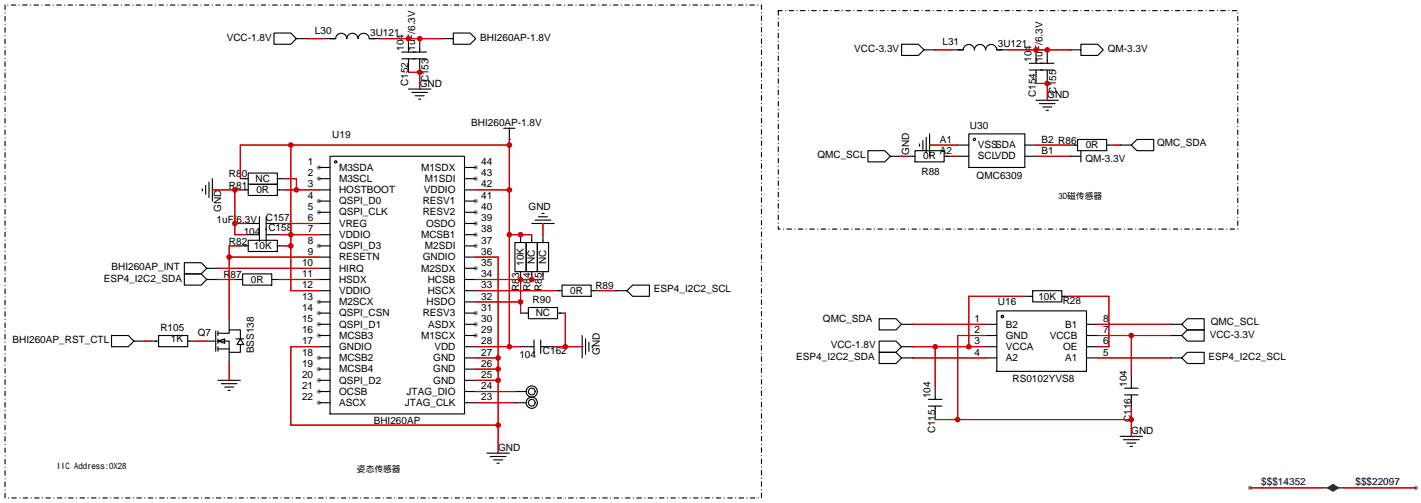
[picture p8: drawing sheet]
<svg xmlns="http://www.w3.org/2000/svg" width="322mm" height="114mm" viewBox="0 0 322 114" stroke-linecap="round" stroke-linejoin="round" font-family="sans-serif">
<g fill="#999">
<circle cx="72.3" cy="38" r=".51"/>
<circle cx="72.3" cy="40.5" r=".51"/>
<circle cx="72.3" cy="45.6" r=".51"/>
<circle cx="72.3" cy="48.1" r=".51"/>
<circle cx="72.3" cy="55.8" r=".51"/>
<circle cx="72.3" cy="68.5" r=".51"/>
<circle cx="72.3" cy="71" r=".51"/>
<circle cx="72.3" cy="73.5" r=".51"/>
<circle cx="72.3" cy="76.1" r=".51"/>
<circle cx="72.3" cy="81.2" r=".51"/>
<circle cx="72.3" cy="83.7" r=".51"/>
<circle cx="72.3" cy="86.2" r=".51"/>
<circle cx="72.3" cy="88.8" r=".51"/>
<circle cx="72.3" cy="91.3" r=".51"/>
<circle cx="107.8" cy="76.1" r=".51"/>
<circle cx="107.8" cy="73.5" r=".51"/>
<circle cx="107.8" cy="71" r=".51"/>
<circle cx="107.8" cy="60.8" r=".51"/>
<circle cx="107.8" cy="55.8" r=".51"/>
<circle cx="107.8" cy="53.2" r=".51"/>
<circle cx="107.8" cy="50.7" r=".51"/>
<circle cx="107.8" cy="48.1" r=".51"/>
<circle cx="107.8" cy="45.6" r=".51"/>
<circle cx="107.8" cy="40.5" r=".51"/>
<circle cx="107.8" cy="38" r=".51"/>
<circle cx="283.3" cy="110.6" r=".51"/>
<circle cx="320.9" cy="110.6" r=".51"/>
</g>
<g fill="none" stroke="#000" stroke-width=".25">
<path d="M67.2 8.8l-1.3-1.3h-3.8v2.5h3.8l1.3-1.2h2.5M69.7 8.8h.1M73.5 8.8h2.6a1.27 1.27 0 0 1 1.2-1.3 1.27 1.27 0 0 1 1.3 1.3 1.27 1.27 0 0 1 1.3-1.3 1.27 1.27 0 0 1 1.3 1.3 1.27 1.27 0 0 1 1.2-1.3 1.27 1.27 0 0 1 1.3 1.3h2.5M91.1 13.3h5.5M91.1 11.8h5.5M92.6 8.8v3M92.6 13.3v3.1M95.1 8.8v3M95.1 13.3v3.1M100.2 8.8h2.5v-1.3h3.9l1.2 1.3-1.2 1.2h-3.9v-1.2M100.2 8.8h.1M209.4 11.3l-1.2-1.3h-3.9v2.6h3.9l1.2-1.3h2.6"/>
<path d="M212 11.3h.1M215.8 11.3h2.5a1.27 1.27 0 0 1 1.3-1.2 1.27 1.27 0 0 1 1.3 1.2 1.27 1.27 0 0 1 1.2-1.2 1.27 1.27 0 0 1 1.3 1.2 1.27 1.27 0 0 1 1.3-1.2 1.27 1.27 0 0 1 1.2 1.2h2.6M233.3 15.9h5.6M233.3 14.4h5.6M234.8 11.3v3.1M234.8 15.9v3M237.4 11.3v3.1M237.4 15.9v3M242.4 11.3h2.6v-1.3h3.8l1.3 1.3-1.3 1.3h-3.8v-1.3M242.4 11.3h.1M56.3 39.2h6.6v2.6h-6.6zM72.3 38h2.5"/>
<path d="M74.8 35.4h30.5v58.5h-30.5zM92.6 20.2h5.1M93.3 21h3.6M94.1 21.7h2M94.9 22.5h.5M95.1 20.2h.1M105.3 38h2.5M114.2 29.1h2.5M115.4 31.6h.1M115.4 29.1v2.5M201.8 35.4l-1.3-1.2h-3.8v2.5h3.8l1.3-1.3h2.5M204.3 35.4h.1"/>
<path d="M205.6 35.4h1.8M207.4 34.2h6.6v2.5h-6.6zM208.4 32.6v.5M209.2 31.9v2M209.9 31.1v3.6M210.7 32.9h.1M210.7 30.4v5M214 35.4h1.8M217 32.9h2.6M217 35.4h2.6M219.6 30.4h12.7v7.6h-12.7zM232.3 32.9h2.5"/>
<path d="M232.3 35.4h2.5M234.8 22.7h5.1M235.6 23.5h3.5M236.3 24.3h2.1M237.1 25h.5M237.4 22.7h.1M242.4 35.4h.1M242.4 32.9h1.8M242.4 35.4h2.6M244.2 31.6h6.6v2.6h-6.6zM245 34.2v2.5M250.8 32.9h1.8"/>
<path d="M253.9 32.9h2.5l1.3 1.3h3.8v-2.6h-3.8l-1.3 1.3M253.9 32.9h.1M45.8 42.8v.5M46.6 42v2.1M47.4 41.3v3.5M48.1 43.1h.1M48.1 40.5v5.1M54.5 40.5h1.8M54.5 43.1h1.8M54.5 55.8h1.8M55.8 50.7h3M55.8 53.2h3"/>
<path d="M56.3 41.8h6.6v2.5h-6.6zM56.3 54.5h6.6v2.5h-6.6zM58.8 49.1v5.6M60.3 50.7h3.1M60.3 53.2h3.1M60.3 49.1v5.6M62.9 40.5h1.7M62.9 43.1h1.7M62.9 55.8h1.7M72.3 40.5h2.5M72.3 43.1h2.5M72.3 45.6h2.5"/>
<path d="M72.3 48.1h2.5M72.3 50.7h2.5M72.3 53.2h2.5M72.3 55.8h2.5M72.3 58.3h2.5M105.3 40.5h2.5M105.3 43.1h2.5M105.3 45.6h2.5M105.3 48.1h2.5M105.3 50.7h2.5M105.3 53.2h2.5M105.3 55.8h2.5"/>
<path d="M105.3 58.3h2.5M116.7 55h2.6v6.6h-2.6zM118 53.2v1.8M119.3 55h2.5v6.6h-2.5zM120.5 50.7h5.1M120.5 53.2v1.8M121.3 49.9h3.5M121.8 55h2.5v6.6h-2.5zM122 49.1h2.1M122.8 48.4h.5M123.1 50.7h.1M123.1 53.2v1.8"/>
<path d="M30.4 77.3l-1.3-1.2h-3.8v2.5h3.8l1.3-1.3h2.5M32.9 77.3h.1M34.2 77.3h1.7M35.9 76.1h6.6v2.5h-6.6zM42.5 77.3h1.8M46.9 63.4l-1.3-1.3h-3.8v2.5h3.8l1.3-1.2h2.5M46.9 60.8l-1.3-1.2h-3.8v2.5h3.8l1.3-1.3h2.5M46.9 77.3h2M48.9 75.1v4.5M49.4 77.3h2.5v2.6h2.6v-1.8M49.4 75.6h2.5v-.8h2.6v2M49.4 77.3l1.5-.5v1.1z"/>
<path d="M49.4 63.4h.1M49.4 60.8h.1M49.4 75.1v1M49.4 76.8v1.1M49.4 78.6v1M49.4 79.1h2.5M51.9 72.3v2.5M51.9 79.9v2.5M53.2 63.4h1.8M53.5 76.8h1.7M54.5 76.8l.7 1.3h-1.5zM55 62.1h6.6v2.5h-6.6z"/>
<path d="M61.6 63.4h1.8M72.3 60.8h2.5M72.3 63.4h2.5M72.3 65.9h2.5M72.3 68.5h2.5M72.3 71h2.5M72.3 73.5h2.5M72.3 76.1h2.5M72.3 78.6h2.5M105.3 60.8h2.5M105.3 63.4h2.5M105.3 65.9h2.5"/>
<path d="M105.3 68.5h2.5M105.3 71h2.5M105.3 73.5h2.5M105.3 76.1h2.5M105.3 78.6h2.5M118 71h1.8M118 78.6h3M118 61.6v1.8M119.8 69.7h6.6v2.6h-6.6zM120.5 61.6v1.8M121 77.1v3M122.6 78.6h3"/>
<path d="M122.6 77.1v3M123.1 61.6v1.8M125.6 65.9h1.8M126.4 71h1.7M127.4 64.6h6.6v2.6h-6.6zM132 78.6h.1M132 76.1v5.1M132.7 76.8v3.6M133.5 77.6v2M134 65.9h1.8M134.2 78.4v.5M139.6 65.9h2.5l1.3 1.3h3.8v-2.6h-3.8l-1.3 1.3"/>
<path d="M139.6 65.9h.1M204.3 78.6l-1.2-1.3h-3.8v2.6h3.8l1.2-1.3h2.6M204.3 73.5l-1.2-1.2h-3.8v2.5h3.8l1.2-1.3h2.6M206.9 78.6h.1M206.9 73.5h.1M223.4 73.5h2.5M223.4 76.1h2.5M223.4 78.6h2.5M225.9 70.5h20.4v13.7h-20.4zM232.3 67.2h1.8M234.1 65.9h6.6v2.6h-6.6zM240.7 67.2h1.7"/>
<path d="M246.3 73.5h2.5M246.3 76.1h2.5M246.3 78.6h2.5M265.3 76.1h2.5l1.3 1.2h3.8v-2.5h-3.8l-1.3 1.3M265.3 76.1h.1M265.3 73.5h2.5l1.3 1.3h3.8v-2.5h-3.8l-1.3 1.2M265.3 73.5h.1M49.4 86.2h5.1M50.2 87h3.5M50.9 87.8h2.1M51.7 88.5h.5M51.9 86.2h.1"/>
<path d="M72.3 81.2h2.5M72.3 83.7h2.5M72.3 86.2h2.5M72.3 88.8h2.5M72.3 91.3h2.5M105.3 81.2h2.5M105.3 83.7h2.5M105.3 86.2h2.5M105.3 88.8h2.5M105.3 91.3h2.5M116.7 88.8h.1M116.7 91.3h.1"/>
<path d="M116.7 88.8h2.6M116.7 91.3h2.6M204.3 81.2l-1.2-1.3h-3.8v2.5h3.8l1.2-1.2h2.6M206.9 81.2h.1M210.4 92.1h3.1M210.4 90.6h3.1M212 87.5v3.1M212 92.1v3M223.4 81.2h2.5M246.3 81.2h2.5M253.9 98.9h5.1M254.6 99.7h3.6"/>
<path d="M254.9 89.5h3M254.9 88h3M256.4 98.9h.1M256.4 85v3M256.4 89.5v3.1M265.3 81.2h2.5l1.3 1.2h3.8v-2.5h-3.8l-1.3 1.3M265.3 81.2h.1M110.4 102.7h5M111.1 103.5h3.6M111.9 104.3h2M112.6 105h.6M112.9 102.7h.1"/>
<path d="M255.4 100.5h2M256.2 101.2h.5M299.6 110.6h1.3M303.4 110.6h1.3"/>
<circle cx="76.1" cy="36.7" r=".25"/>
<circle cx="220.9" cy="31.6" r=".25"/>
<circle cx="227.2" cy="71.8" r=".25"/>
<circle cx="120.5" cy="91.3" r="1.27"/>
<circle cx="120.5" cy="88.8" r="1.27"/>
<circle cx="120.5" cy="88.8" r=".76"/>
<circle cx="120.5" cy="91.3" r=".76"/>
</g>
<path d="M1.1 1.1v111.8h171.5v-111.8h-171.5M176.4 2.4v49.5h104.1v-49.5h-104.1" fill="none" stroke="#000" stroke-width=".25" stroke-dasharray="1 .8 0 .8"/>
<g fill="none" stroke="#c00" stroke-width=".25">
<path d="M69.7 8.8h3.8M86.2 8.8h14M92.6 16.4h2.5v3.8M212 11.3h3.8M228.5 11.3h13.9M234.8 18.9h2.6v3.8M65.9 32.9v33h6.4M115.4 32.9h-60.9v7.6M115.4 31.6v47M204.3 35.4h1.3M210.7 32.9h6.3M215.8 35.4h1.2"/>
<path d="M234.8 32.9h7.6M234.8 35.4h7.6M252.6 32.9h1.3M48.1 43.1h6.4M51.9 58.3h20.4M53.2 43.1v10.1h2.6M53.2 50.7h2.6M54.5 55.8h-2.6v16.5M63.4 53.2h8.9M63.4 50.7h8.9M64.6 43.1h7.7M64.6 55.8h1.3"/>
<path d="M64.6 40.5h2.6v2.6M107.8 58.3h5.1v44.4M107.8 43.1h7.6M115.4 53.2h5.1M123.1 50.7v2.5M32.9 77.3h1.3M44.3 77.3h2.6M49.4 63.4h3.8M49.4 60.8h22.9M63.4 63.4h8.9M72.3 78.6h-6.4v17.8h47M107.8 78.6h10.2"/>
<path d="M107.8 65.9h17.8M107.8 63.4h15.3M107.8 68.5h10.2M118 63.4v7.6M125.6 78.6h6.4M128.1 71v7.6M135.8 65.9h3.8M206.9 78.6h16.5M206.9 73.5h16.5M212 78.6v8.9M223.4 76.1h-6.4v19M232.3 67.2h-12.7v11.4"/>
<path d="M242.4 67.2h8.9v11.4h-2.5M248.8 76.1h16.5M248.8 73.5h16.5M256.4 76.1v8.9M51.9 82.4v3.8M107.8 86.2h5.1M107.8 83.7h5.1M107.8 81.2h5.1M107.8 88.8h8.9M107.8 91.3h8.9M206.9 81.2h16.5M212 95.1h44.4"/>
<path d="M248.8 81.2h16.5M256.4 92.6v6.3M283.3 110.6h16.3M304.7 110.6h16.2"/>
</g>
<path d="M300.9 110.6l1.2-.7 1.3 .7-1.3 .8z" fill="#008000" stroke="#008000" stroke-width=".25"/>
<g fill="#c00">
<circle cx="112.9" cy="86.2" r=".63"/>
<circle cx="112.9" cy="83.7" r=".63"/>
<circle cx="112.9" cy="81.2" r=".63"/>
<circle cx="112.9" cy="96.4" r=".63"/>
<circle cx="128.1" cy="78.6" r=".63"/>
<circle cx="53.2" cy="50.7" r=".63"/>
<circle cx="53.2" cy="43.1" r=".63"/>
<circle cx="95.1" cy="16.4" r=".63"/>
<circle cx="237.4" cy="18.9" r=".63"/>
<circle cx="217" cy="95.1" r=".63"/>
<circle cx="256.4" cy="95.1" r=".63"/>
<circle cx="51.9" cy="58.3" r=".63"/>
<circle cx="118" cy="53.2" r=".63"/>
<circle cx="115.4" cy="78.6" r=".63"/>
<circle cx="115.4" cy="43.1" r=".63"/>
<circle cx="115.4" cy="32.9" r=".63"/>
<circle cx="115.4" cy="53.2" r=".63"/>
<circle cx="65.9" cy="55.8" r=".63"/>
<circle cx="65.9" cy="53.2" r=".63"/>
<circle cx="65.9" cy="32.9" r=".63"/>
<circle cx="92.6" cy="8.8" r=".63"/>
<circle cx="95.1" cy="8.8" r=".63"/>
<circle cx="118" cy="68.5" r=".63"/>
<circle cx="118" cy="63.4" r=".63"/>
<circle cx="120.5" cy="63.4" r=".63"/>
<circle cx="67.2" cy="43.1" r=".63"/>
<circle cx="234.8" cy="11.3" r=".63"/>
<circle cx="237.4" cy="11.3" r=".63"/>
<circle cx="256.4" cy="76.1" r=".63"/>
<circle cx="212" cy="78.6" r=".63"/>
<circle cx="219.6" cy="78.6" r=".63"/>
</g>
<g font-size="2.3">
<text x="51.4" y="9.2">VCC-1.8V</text>
<text x="71.4" y="7.7">L30</text>
<text x="83.9" y="8.2">3U121</text>
<text x="91.5" y="11.5" transform="rotate(-90 91.5 11.5)">104</text>
<text x="94.1" y="11.6" transform="rotate(-90 94.1 11.6)">1uF/6.3V</text>
<text x="108.8" y="9.2">BHI260AP-1.8V</text>
<text x="193.6" y="11.8">VCC-3.3V</text>
<text x="213.6" y="10.3">L31</text>
<text x="226.1" y="10.8">3U121</text>
<text x="251.1" y="11.8">QM-3.3V</text>
<text x="233.8" y="14.1" transform="rotate(-90 233.8 14.1)">104</text>
<text x="236.3" y="14.1" transform="rotate(-90 236.3 14.1)">1uF/6.3V</text>
<text x="92.5" y="19.5" transform="rotate(-90 92.5 19.5)">C152</text>
<text x="95.1" y="19.6">GND</text>
<text x="97.1" y="18.7" transform="rotate(-90 97.1 18.7)">C153</text>
<text x="234.8" y="22.1" transform="rotate(-90 234.8 22.1)">C154</text>
<text x="237.4" y="22.2">GND</text>
<text x="239.4" y="21.2" transform="rotate(-90 239.4 21.2)">C155</text>
<text x="106.8" y="28.5">BHI260AP-1.8V</text>
<text x="219.8" y="29.3">U30</text>
<text x="75.3" y="31.3">U19</text>
<text x="185.3" y="35.9">QMC_SCL</text>
<text x="206.1" y="35.1" transform="rotate(-90 206.1 35.1)">GND</text>
<text x="213" y="32.3">A1</text>
<text x="213" y="34.9">A2</text>
<text x="221.6" y="33.6">VSSSDA</text>
<text x="236.1" y="34.9">B1</text>
<text x="236.1" y="32.3">B2 R86</text>
<text x="246.1" y="33.6">0R</text>
<text x="262.3" y="33.1">QMC_SDA</text>
<text x="51.9" y="40.2">R80</text>
<text x="57.9" y="41.2">NC</text>
<text x="69.7" y="37.4">1</text>
<text x="69.7" y="40">2</text>
<text x="76.8" y="38.7">M3SDA</text>
<text x="76.8" y="41.2">M3SCL</text>
<text x="95.4" y="38.7">M1SDX</text>
<text x="96.3" y="41.2">M1SDI</text>
<text x="109.1" y="40">43</text>
<text x="109.1" y="37.4">44</text>
<text x="208.9" y="39.7">R88</text>
<text x="209.2" y="36.2">0R</text>
<text x="221.4" y="40.5">QMC6309</text>
<text x="221.6" y="36.2">SCLVDD</text>
<text x="246" y="36.7">QM-3.3V</text>
<text x="51.9" y="42.8">R81</text>
<text x="58.1" y="43.8">0R</text>
<text x="69.7" y="42.5">3</text>
<text x="69.7" y="45">4</text>
<text x="69.7" y="47.6">5</text>
<text x="76.8" y="43.8">HOSTBOOT</text>
<text x="76.8" y="46.3">QSPI_D0</text>
<text x="95.8" y="46.3">RESV1</text>
<text x="96.1" y="43.8">VDDIO</text>
<text x="109.1" y="47.6">40</text>
<text x="109.1" y="45">41</text>
<text x="109.1" y="42.5">42</text>
<text x="119.8" y="47.6">GND</text>
<text x="49.1" y="50.6">1uF/6.3V</text>
<text x="50.1" y="48.1" transform="rotate(-90 50.1 48.1)">GND</text>
<text x="55.2" y="53.2">104</text>
<text x="60.2" y="50.1">C157</text>
<text x="60.8" y="52.4">C158</text>
<text x="69.7" y="50.1">6</text>
<text x="69.7" y="52.7">7</text>
<text x="76.8" y="48.9">QSPI_CLK</text>
<text x="76.8" y="51.4">VREG</text>
<text x="76.8" y="53.9">VDDIO</text>
<text x="95.4" y="53.9">MCSB1</text>
<text x="95.8" y="48.9">RESV2</text>
<text x="96.6" y="51.4">OSDO</text>
<text x="109.1" y="52.7">38</text>
<text x="109.1" y="50.1">39</text>
<text x="51.9" y="55.5">R82</text>
<text x="57.5" y="56.5">10K</text>
<text x="69.7" y="55.2">8</text>
<text x="69.7" y="57.7">9</text>
<text x="76.8" y="56.5">QSPI_D3</text>
<text x="76.8" y="59">RESETN</text>
<text x="95.8" y="59">GNDIO</text>
<text x="96.3" y="56.5">M2SDI</text>
<text x="109.1" y="57.7">36</text>
<text x="109.1" y="55.2">37</text>
<text x="121.2" y="59.9" transform="rotate(-90 121.2 59.9)">NC</text>
<text x="123.8" y="59.9" transform="rotate(-90 123.8 59.9)">NC</text>
<text x="23.5" y="63.8">ESP4_I2C2_SDA</text>
<text x="25.3" y="61.3">BHI260AP_INT</text>
<text x="50.6" y="63.1">R87</text>
<text x="56.8" y="64.1">0R</text>
<text x="68.5" y="60.3">10</text>
<text x="68.5" y="62.8">11</text>
<text x="68.5" y="65.4">12</text>
<text x="76.8" y="61.6">HIRQ</text>
<text x="76.8" y="64.1">HSDX</text>
<text x="95.4" y="61.6">M2SDX</text>
<text x="97" y="64.1">HCSB</text>
<text x="109.1" y="65.4">33</text>
<text x="109.1" y="62.8">34</text>
<text x="109.1" y="60.3">35</text>
<text x="117.7" y="66" transform="rotate(-90 117.7 66)">R83</text>
<text x="118.7" y="60.3" transform="rotate(-90 118.7 60.3)">10K</text>
<text x="120.2" y="66" transform="rotate(-90 120.2 66)">R84</text>
<text x="122.8" y="66" transform="rotate(-90 122.8 66)">R85</text>
<text x="135" y="65.6">R89</text>
<text x="68.5" y="67.9">13</text>
<text x="68.5" y="70.4">14</text>
<text x="76.8" y="66.6">VDDIO</text>
<text x="76.8" y="69.2">M2SCX</text>
<text x="76.8" y="71.7">QSPI_CSN</text>
<text x="95.8" y="71.7">RESV3</text>
<text x="96.7" y="69.2">HSDO</text>
<text x="97" y="66.6">HSCX</text>
<text x="109.1" y="70.4">31</text>
<text x="109.1" y="67.9">32</text>
<text x="120.7" y="68.7">R90</text>
<text x="121.4" y="71.7">NC</text>
<text x="129.2" y="66.6">0R</text>
<text x="148.2" y="66.1">ESP4_I2C2_SCL</text>
<text x="226.2" y="69.2">U16</text>
<text x="235.3" y="67.9">10K</text>
<text x="240.9" y="68.9">R28</text>
<text x="2.8" y="77.8">BHI260AP_RST_CTL</text>
<text x="36.4" y="75">R105</text>
<text x="38.8" y="77.6">1K</text>
<text x="44.8" y="76.3">Q7</text>
<text x="68.5" y="73">15</text>
<text x="68.5" y="75.5">16</text>
<text x="76.8" y="74.3">QSPI_D1</text>
<text x="76.8" y="76.8">MCSB3</text>
<text x="95.4" y="76.8">M1SCX</text>
<text x="97.1" y="74.3">ASDX</text>
<text x="109.1" y="75.5">29</text>
<text x="109.1" y="73">30</text>
<text x="186.5" y="73">QMC_SDA</text>
<text x="220.9" y="73">1</text>
<text x="220.9" y="75.5">2</text>
<text x="228" y="74.3">B2</text>
<text x="228" y="76.8">GND</text>
<text x="237.9" y="76.8">VCCB</text>
<text x="241.4" y="74.3">B1</text>
<text x="250.1" y="75.5">7</text>
<text x="250.1" y="73">8</text>
<text x="274.2" y="76.5">VCC-3.3V</text>
<text x="274.4" y="73.8">QMC_SCL</text>
<text x="57.5" y="80.1" transform="rotate(-90 57.5 80.1)">BSS138</text>
<text x="68.5" y="78.1">17</text>
<text x="68.5" y="80.6">18</text>
<text x="68.5" y="83.1">19</text>
<text x="76.8" y="79.3">GNDIO</text>
<text x="76.8" y="81.9">MCSB2</text>
<text x="98.2" y="81.9">GND</text>
<text x="98.5" y="79.3">VDD</text>
<text x="109.1" y="83.1">26</text>
<text x="109.1" y="80.6">27</text>
<text x="109.1" y="78.1">28</text>
<text x="117.7" y="81.1">104</text>
<text x="123.1" y="80.4">C162</text>
<text x="136" y="80.4" transform="rotate(-90 136 80.4)">GND</text>
<text x="180.5" y="81.6">ESP4_I2C2_SDA</text>
<text x="188.3" y="78.8">VCC-1.8V</text>
<text x="220.9" y="78.1">3</text>
<text x="220.9" y="80.6">4</text>
<text x="228" y="79.3">VCCA</text>
<text x="228" y="81.9">A2</text>
<text x="240.9" y="79.3">OE</text>
<text x="241.4" y="81.9">A1</text>
<text x="250.1" y="80.6">5</text>
<text x="250.1" y="78.1">6</text>
<text x="273.9" y="81.6">ESP4_I2C2_SCL</text>
<text x="68.5" y="85.7">20</text>
<text x="68.5" y="88.2">21</text>
<text x="76.8" y="84.4">MCSB4</text>
<text x="76.8" y="87">QSPI_D2</text>
<text x="76.8" y="89.5">OCSB</text>
<text x="92.2" y="89.5">JTAG_DIO</text>
<text x="98.2" y="87">GND</text>
<text x="98.2" y="84.4">GND</text>
<text x="109.1" y="88.2">24</text>
<text x="109.1" y="85.7">25</text>
<text x="229.5" y="86.7">RS0102YVS8</text>
<text x="255.4" y="87.7" transform="rotate(-90 255.4 87.7)">104</text>
<text x="68.5" y="90.8">22</text>
<text x="76.8" y="92">ASCX</text>
<text x="91.8" y="92">JTAG_CLK</text>
<text x="109.1" y="90.8">23</text>
<text x="210.9" y="90.3" transform="rotate(-90 210.9 90.3)">104</text>
<text x="256.4" y="95.7" transform="rotate(-90 256.4 95.7)">C116</text>
<text x="84.7" y="96.1">BHI260AP</text>
<text x="211.9" y="98.3" transform="rotate(-90 211.9 98.3)">C115</text>
<text x="256.4" y="98.4">GND</text>
<text x="112.9" y="102.2">GND</text>
</g>
<g font-size="2.3" fill="#03f">
<text x="285.9" y="110.1">$$$14352</text>
<text x="307.2" y="110.1">$$$22097</text>
</g>
<g font-size="2">
<text x="239.9" y="45.1">3D磁传感器</text>
<text x="12.8" y="106.3">IIC Address:0X28</text>
<text x="80.9" y="107.1">姿态传感器</text>
</g>
</svg>
